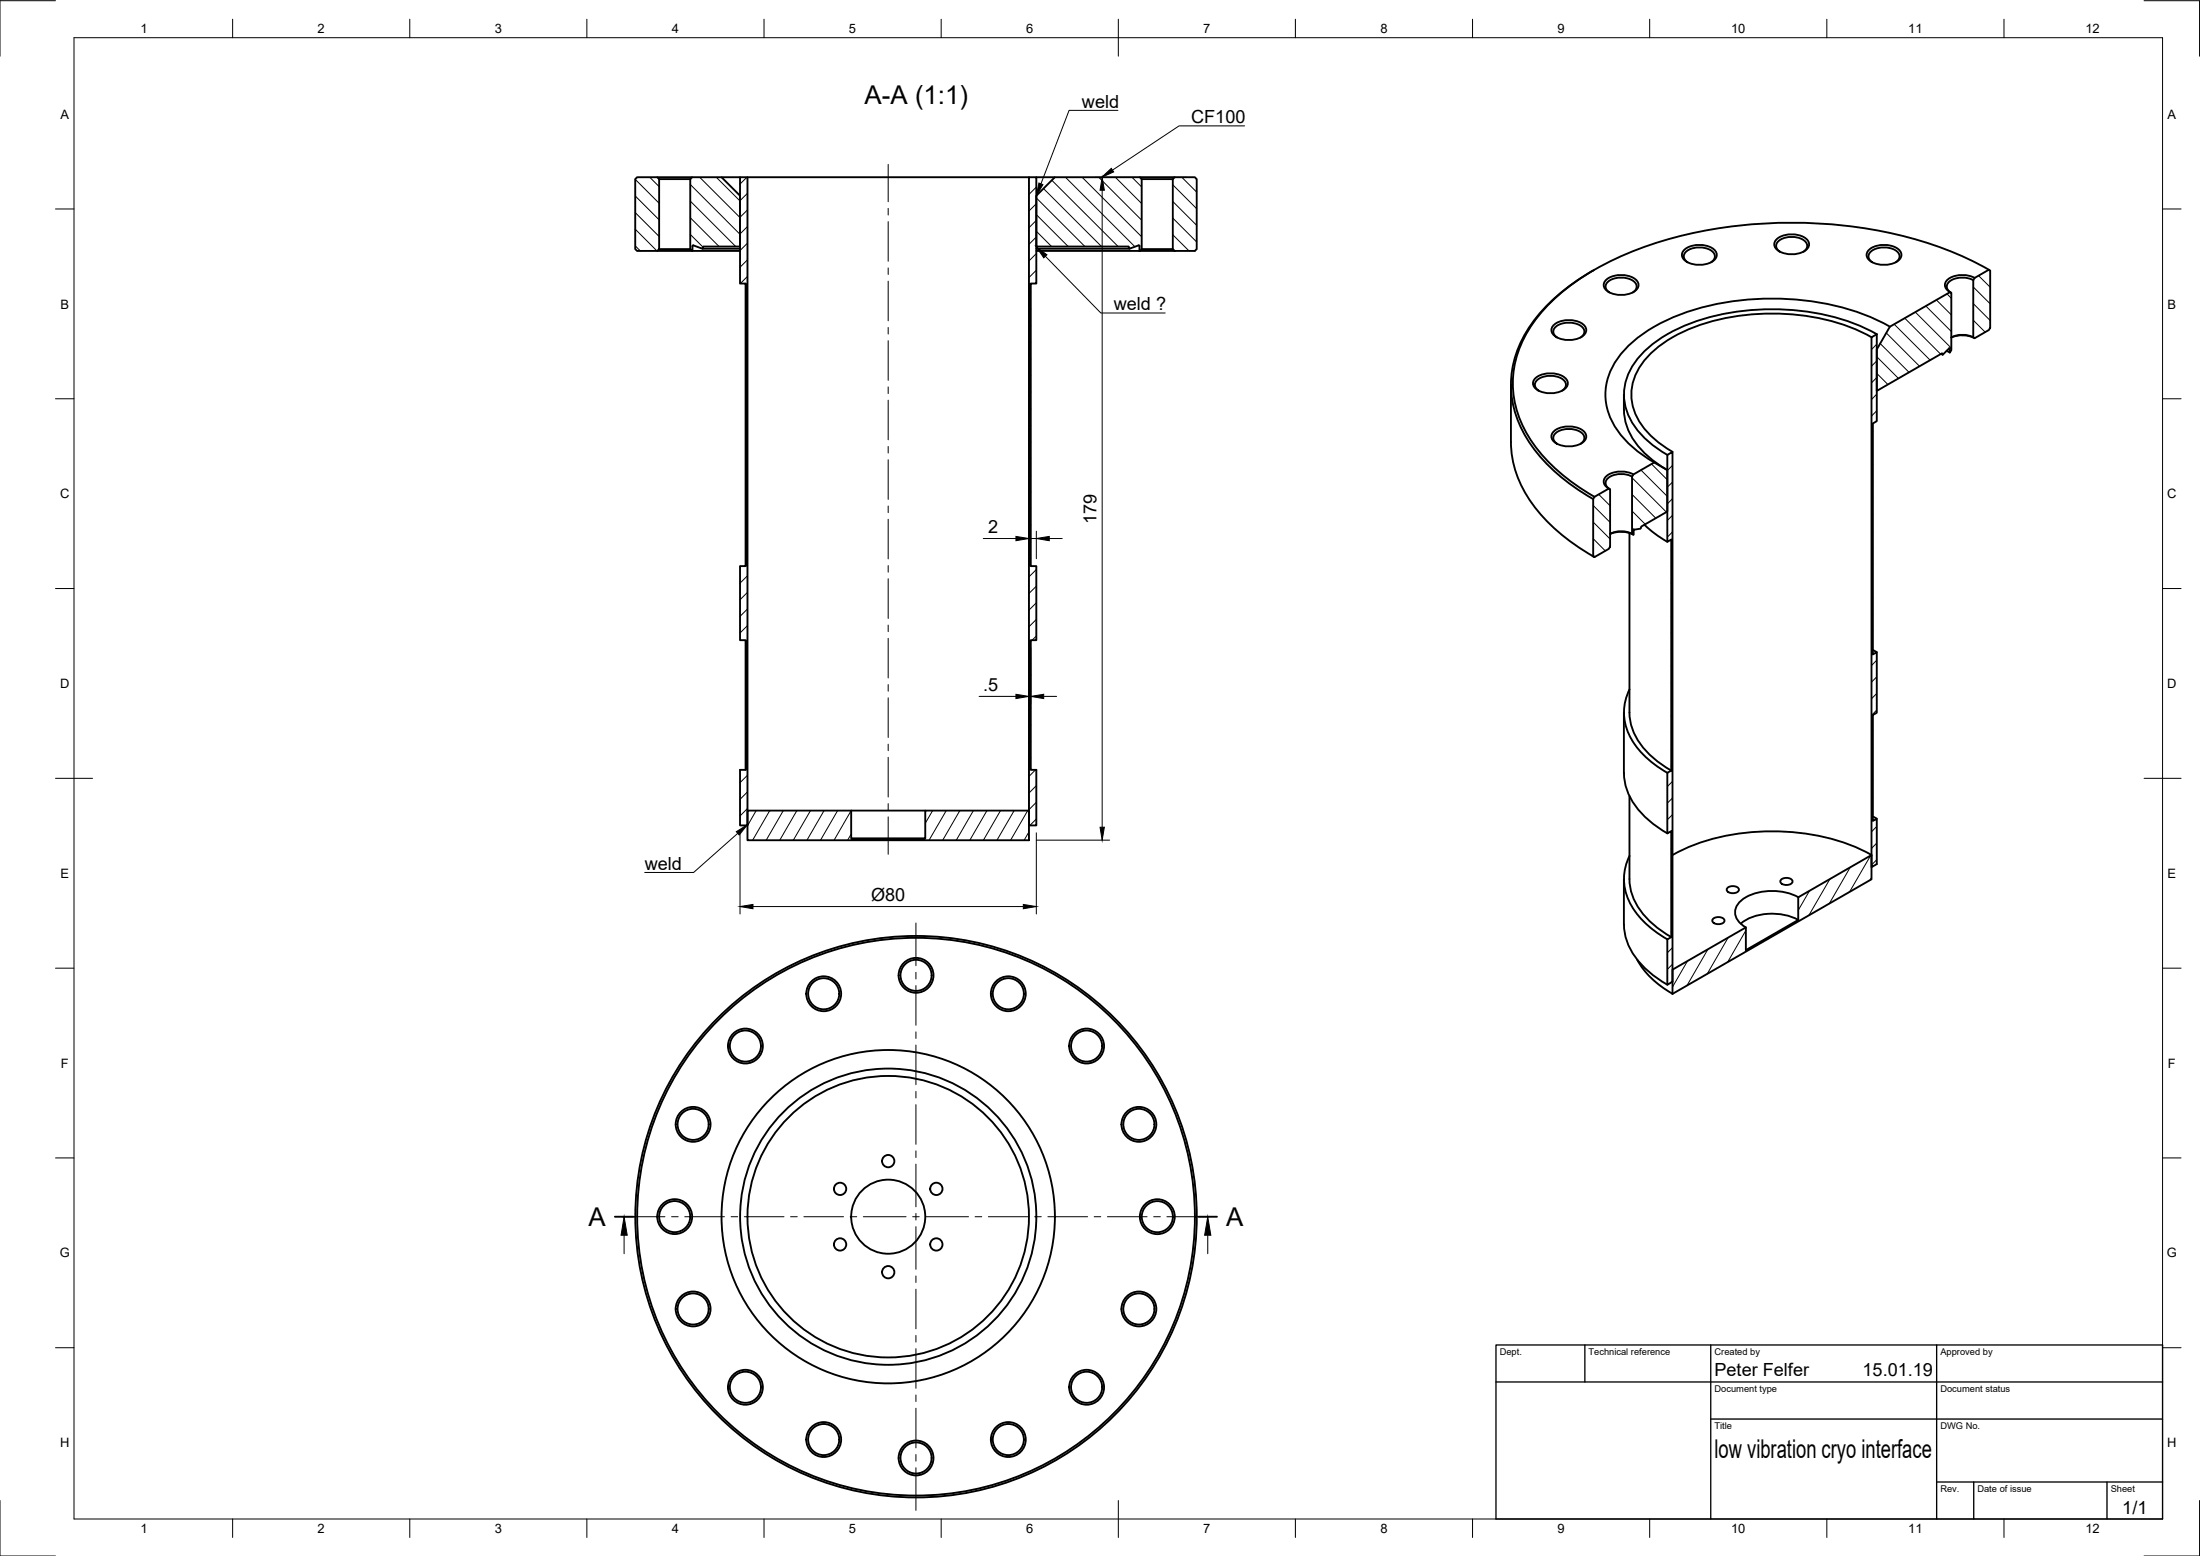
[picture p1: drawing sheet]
<svg xmlns="http://www.w3.org/2000/svg" width="594mm" height="420mm" viewBox="0 0 594 420" stroke-linecap="round" stroke-linejoin="round" font-family="sans-serif">
<!-- layer: Visible -->
<g fill="none" stroke="#000" stroke-width=".51">
<path d="M171.5 48.4l.5-.5h5.5l.5 .5v18.9l-.5 .5h-5.5l-.5-.5zM177.5 47.9h9.4M178 48.4h8.4M194.8 47.9h5M199.8 47.9h2v175h-2v-15h1.5v-35h-1.5v-20h1.5v-76.3h-1.5zM201.8 47.9h76.1M277.9 47.9h1.9v28.7h-1.5v76.3h1.5v20h-1.5v35h1.5v15h-1.9zM279.8 47.9h5M307.8 47.9h9.4M308.3 48.4h8.4M316.7 48.4l.5-.5h5.4l.6 .5v18.9l-.6 .5h-5.4l-.5-.5zM177.5 67.8h9.4"/>
<path d="M178 67.3h8.4M187 66.5l.3-.2 2.4 .9 .2-.6h9.9v-13.7l-5-5h-7.9l-.5 .5v18.9M187 66.5v1.3l-.6-.5M187 67.8h12.8M189.7 67.2h10.1M279.8 67.2h25.2M279.8 67.8h27.9M307.7 66.5l.1 1.3M307.7 66.5l-.3-.2-2.4 .9-.2-.6h-25v-13.7l5-5h23l.5 .5v18.9l-.5 .5M307.8 67.8h9.4M308.3 67.3h8.4M430 73.1a45.6 45.6 0 0 0-19.6 19.8 26.8 26.8 0 0 0 3.2 27.5 51.4 51.4 0 0 0 16.6 14.4"/>
<path d="M430.4 73l-.4 .2M433.8 75.5a6.7 6.7 0 0 1 8.3 .4 1.96 1.96 0 0 1-1 3 6.8 6.8 0 0 1-7.7-.9 1.75 1.75 0 0 1 .4-2.5zM434.6 79a1.79 1.79 0 0 1-1-1.8 1.79 1.79 0 0 1 1.2-1.6 5.9 5.9 0 0 1 6.9 .9 1.68 1.68 0 0 1-.8 2.5M454.9 67.3a6.7 6.7 0 0 1 8.3 .5 1.96 1.96 0 0 1-1 2.9 6.8 6.8 0 0 1-7.7-.9 1.75 1.75 0 0 1 .4-2.5zM455.7 70.8a1.79 1.79 0 0 1-1-1.7 1.79 1.79 0 0 1 1.3-1.6 5.9 5.9 0 0 1 6.8 .9 1.68 1.68 0 0 1-.8 2.4M479.9 64.5a6.7 6.7 0 0 1 8.3 .5 1.96 1.96 0 0 1-1.1 2.9 6.8 6.8 0 0 1-7.6-.9 1.75 1.75 0 0 1 .4-2.5zM480.7 68a1.79 1.79 0 0 1-1.1-1.8 1.79 1.79 0 0 1 1.3-1.6 5.9 5.9 0 0 1 6.8 .9 1.68 1.68 0 0 1-.7 2.5M504.8 67.3a6.7 6.7 0 0 1 8.3 .5 1.96 1.96 0 0 1-1 2.9 6.8 6.8 0 0 1-7.7-.9 1.75 1.75 0 0 1 .4-2.5zM505.6 70.8a1.79 1.79 0 0 1-1-1.7 1.79 1.79 0 0 1 1.2-1.6 5.9 5.9 0 0 1 6.9 .9 1.68 1.68 0 0 1-.8 2.4M532.9 75.7a5.9 5.9 0 0 0-7 .9 1.73 1.73 0 0 0 1 2.5M533.2 75.1l3.9-2.3 .3 .2v15.5l-.3 .6-3.9 2.2-.4-.2v-15.4zM533.2 75a6.8 6.8 0 0 0-7.7 .9 1.96 1.96 0 0 0 1.1 3"/>
<path d="M537.1 72.8a105.6 105.6 0 0 0-48.5-12.6 114.4 114.4 0 0 0-54.3 10.6 51.1 51.1 0 0 0-22 19 26.7 26.7 0 0 0 1.7 30 51 51 0 0 0 16.6 14.4M419.7 87.6a6.7 6.7 0 0 1 8.3 .5 1.96 1.96 0 0 1-1 2.9 6.8 6.8 0 0 1-7.7-.9 1.75 1.75 0 0 1 .4-2.5zM420.5 91.1a1.79 1.79 0 0 1-1.1-1.7 1.79 1.79 0 0 1 1.3-1.6 5.9 5.9 0 0 1 6.9 .9 1.68 1.68 0 0 1-.8 2.4M505.4 91.1l1.4-.8v23.4l-1.1 .6v62.4l1.1-.6v16.4l-1.1 .6v28.6l1.1-.6v12.2l-1.4 .8zM505.4 91.1a58.3 58.3 0 0 0-35.7-5.8 46.1 46.1 0 0 0-21.9 8.4 16.6 16.6 0 0 0-7.3 13.6 17.1 17.1 0 0 0 7.3 12.1l3.9 2.6M506.8 90.3a60.7 60.7 0 0 0-35.9-6.4 50.3 50.3 0 0 0-24.5 8.9 18 18 0 0 0-7.9 13.7 16.8 16.8 0 0 0 6.2 12.4l3.5 2.7 2 1.2M510.3 88.2l16.3-9.3 .3 .2v15.4l-.3 .6-.2-1.1-1.8 1.8-.2-.4-17.6 10.2v-11.2zM510.4 88.2a67.8 67.8 0 0 0-37.6-7.4 57.8 57.8 0 0 0-30.3 10.2 20.7 20.7 0 0 0-9 14.7 18.4 18.4 0 0 0 7.2 14.9l3.8 2.9 2.2 1.4M524.2 95.5l.4 .3M525.7 94.7l.8 .5M532.9 91.1a6.5 6.5 0 0 0-6 0 7.5 7.5 0 0 1 6.3 .2M408 103.9v15.4a30.5 30.5 0 0 0 9.6 21.4l3.1 2.9 3.5 2.7 6 3.9"/>
<path d="M414.7 102a6.7 6.7 0 0 1 8.3 .5 1.96 1.96 0 0 1-1 2.9 6.8 6.8 0 0 1-7.7-.9 1.75 1.75 0 0 1 .4-2.5zM415.5 105.5a1.79 1.79 0 0 1-1-1.8 1.79 1.79 0 0 1 1.3-1.6 5.9 5.9 0 0 1 6.8 .9 1.68 1.68 0 0 1-.8 2.5M419.7 116.4a6.7 6.7 0 0 1 8.3 .4 1.96 1.96 0 0 1-1 3 6.8 6.8 0 0 1-7.7-.9 1.75 1.75 0 0 1 .4-2.5zM420.5 119.9a1.79 1.79 0 0 1-1.1-1.8 1.79 1.79 0 0 1 1.3-1.6 5.9 5.9 0 0 1 6.9 .9 1.68 1.68 0 0 1-.8 2.5M438.5 106.6a20.8 20.8 0 0 0 1 9.1 23.5 23.5 0 0 0 10.5 11.1M430.6 134.2l3.8-2.3 .4 .2v15.5l-.4 .6-3.8 2.2-.4-.2v-15.4zM440.7 128.7a5.9 5.9 0 0 0-6.9 .9 1.73 1.73 0 0 0 1 2.5M441.1 128.1a6.8 6.8 0 0 0-7.7 .9 1.96 1.96 0 0 0 1 2.9M446.7 124.9l-5.6 3.2-.4 .6v15.5l.4 .2v-1.1M446.7 124.9l3.5 2v11.2l-7 4.1-.2 .5-1.7 .3M450.2 122.9l1.4-.9v143.1l-1.4 .8v-12.2l1.1-.7v-28.6l-1.1 .6v-16.3l1.1-.6v-62.4l-1.1 .6zM430 150.1l.6 .3"/>
<path d="M434.8 144.2a7.5 7.5 0 0 1 6.3 .2M434.8 144.2a6.6 6.6 0 0 1 5.9 0M440 143.9v48.5a16.6 16.6 0 0 0 7.1 12.8l4.2 2.9M441.3 143l-.1 .3M444.1 141.7l2.5 2.2 3.6 2.4M505.7 175.5l1.1 .6M438.5 192.4v16.3a17.7 17.7 0 0 0 7.6 13.6l4.1 2.7M440 186.1a14.5 14.5 0 0 0 2.9 16.8 28.7 28.7 0 0 0 7.3 5.8M201.8 218.9h28v7.5h20.1v-7.5h28v8h-76.1zM229.8 218.9h20.1M440 215v22.4a16.6 16.6 0 0 0 7.1 12.8l4.2 2.8M438.5 237.4v12.2"/>
<path d="M440 231.1a14.5 14.5 0 0 0 2.9 16.7 28.7 28.7 0 0 0 7.3 5.8M451.7 230.9a58.3 58.3 0 0 1 35.6-5.8 50.1 50.1 0 0 1 18.1 5.8M466.4 239.8a2.16 2.16 0 0 1 3.2 .3 1.43 1.43 0 0 1-1.9 1.1 1.01 1.01 0 0 1-1.1-.3 1.01 1.01 0 0 1-.2-1.1zM480.9 237.6a2.16 2.16 0 0 1 3.1 .3 1.43 1.43 0 0 1-1.9 1.1 1.01 1.01 0 0 1-1-.3 1.01 1.01 0 0 1-.2-1.1zM505.7 220.5l1.1 .6M438.5 249.6a17.7 17.7 0 0 0 7.6 13.5l4.1 2.8M442.1 259.2a23.8 23.8 0 0 0 9.6 9.2M462.5 248.2a2.16 2.16 0 0 1 3.2 .2 1.43 1.43 0 0 1-1.9 1.1 1.01 1.01 0 0 1-1.1-.2 1.01 1.01 0 0 1-.2-1.1zM485.6 242.3a15.3 15.3 0 0 0-15.1 .6 4 4 0 0 0 0 6.9l1 .6M485.6 248.4a15 15 0 0 0-15.5 1M451.6 261.8l19.8-11.4v6.2l14.2-8.2v-6.1l19.8-11.4v6.5l-53.8 31z"/>
<circle cx="222.4" cy="268.3" r="4.2"/>
<circle cx="222.4" cy="268.3" r="4.7"/>
<circle cx="247.4" cy="263.4" r="4.2"/>
<circle cx="247.4" cy="263.4" r="4.7"/>
<circle cx="272.3" cy="268.3" r="4.2"/>
<circle cx="272.3" cy="268.3" r="4.7"/>
<circle cx="201.3" cy="282.5" r="4.2"/>
<circle cx="201.3" cy="282.5" r="4.7"/>
<circle cx="293.4" cy="282.5" r="4.2"/>
<circle cx="293.4" cy="282.5" r="4.7"/>
<circle cx="187.2" cy="303.6" r="4.2"/>
<circle cx="187.2" cy="303.6" r="4.7"/>
<circle cx="239.9" cy="313.5" r="1.66"/>
<circle cx="307.5" cy="303.6" r="4.2"/>
<circle cx="307.5" cy="303.6" r="4.7"/>
<circle cx="182.2" cy="328.5" r="4.2"/>
<circle cx="182.2" cy="328.5" r="4.7"/>
<circle cx="226.9" cy="336" r="1.66"/>
<circle cx="226.9" cy="321" r="1.66"/>
<circle cx="239.8" cy="328.5" r="45"/>
<circle cx="239.8" cy="328.5" r="40"/>
<circle cx="239.9" cy="328.5" r="10"/>
<circle cx="239.9" cy="328.5" r="38"/>
<circle cx="247.4" cy="328.5" r="75.3"/>
<circle cx="247.4" cy="328.5" r="75.8"/>
<circle cx="252.8" cy="336" r="1.66"/>
<circle cx="252.8" cy="321" r="1.66"/>
<circle cx="312.5" cy="328.5" r="4.2"/>
<circle cx="312.5" cy="328.5" r="4.7"/>
<circle cx="187.2" cy="353.5" r="4.2"/>
<circle cx="187.2" cy="353.5" r="4.7"/>
<circle cx="239.9" cy="343.5" r="1.66"/>
<circle cx="307.5" cy="353.5" r="4.2"/>
<circle cx="307.5" cy="353.5" r="4.7"/>
<circle cx="201.3" cy="374.6" r="4.2"/>
<circle cx="201.3" cy="374.6" r="4.7"/>
<circle cx="293.4" cy="374.6" r="4.2"/>
<circle cx="293.4" cy="374.6" r="4.7"/>
<circle cx="222.4" cy="388.7" r="4.2"/>
<circle cx="222.4" cy="388.7" r="4.7"/>
<circle cx="247.4" cy="393.7" r="4.2"/>
<circle cx="247.4" cy="393.7" r="4.7"/>
<circle cx="272.3" cy="388.7" r="4.2"/>
<circle cx="272.3" cy="388.7" r="4.7"/>
</g>
<!-- layer: Visible Narrow -->
<path d="M526.4 94l.1 .1" fill="none" stroke="#000" stroke-width=".27"/>
<!-- layer: TitleBlock -->
<path d="M404 363.2h180v47h-180zM404 373.2h180M428 363.2v10M462 363.2v47M523 363.2v47M462 383.2h122M523 400.2h61M533 400.2v10M569 400.2v10" fill="none" stroke="#000" stroke-width=".36"/>
<!-- layer: Smart Centers -->
<g fill="none" stroke="#000" stroke-width=".27">
<path d="M239.8 44.4v10.1M239.8 56.3v1.8M239.8 59.8v10.7M239.8 72.3v1.8M239.8 75.9v10.7M239.8 88.4v1.8M239.8 92v10.7M239.8 104.5v1.8M239.8 108.1v10.7M239.8 120.6v1.7M239.8 124.1v10.8M239.8 136.6v1.8"/>
<path d="M239.8 140.2v10.7M239.8 152.7v1.8M239.8 156.3v10.7M239.8 168.8v1.8M239.8 172.4v10.7M239.8 184.8v1.8M239.8 188.4v10.7M239.8 200.9v1.8M239.8 204.5v10.7M239.8 217v1.8M239.8 220.6v10.1M247.3 249.2v11.6"/>
<path d="M247.3 262.6v1.8M247.3 266.1v10.7M247.3 278.6v1.8M247.3 282.2v10.7M247.3 294.7v1.8M247.3 298.3v10.7M247.3 310.8v1.8M247.3 314.3v11.6M168 328.5h11.6M181.4 328.5h1.7M184.9 328.5h10.7M197.4 328.5h1.8"/>
<path d="M201 328.5h10.7M213.5 328.5h1.8M217.1 328.5h10.7M229.6 328.5h1.8M233.1 328.5h11.6M246.4 328.5h1.8M247.3 327.7v1.7M247.3 331.2v11.6M250 328.5h11.5M263.3 328.5h1.8M266.9 328.5h10.7M279.4 328.5h1.8"/>
<path d="M283 328.5h10.7M295.5 328.5h1.7M299 328.5h10.8M311.5 328.5h1.8M315.1 328.5h11.5M247.3 344.5v1.8M247.3 348.1v10.7M247.3 360.6v1.8M247.3 364.2v10.7M247.3 376.7v1.8M247.3 380.3v10.7M247.3 392.7v1.8"/>
<path d="M247.3 396.3v11.5"/>
</g>
<!-- layer: Section Lines -->
<path d="M166 328.5h5M323.6 328.5h5" fill="none" stroke="#000" stroke-width=".51"/>
<path d="M168.5 333.5v5M326.1 333.5v5" fill="none" stroke="#000" stroke-width=".27"/>
<path d="M168.5 328.5l.9 5h-1.7zM326.1 328.5l.9 5h-1.7z" fill="#000" stroke="#000" stroke-width=".27"/>
<!-- layer: Border -->
<g fill="none" stroke="#000" stroke-width=".27">
<path d="M15 .2h-15v15M20 10.2h564v400h-564zM62.8 5.2v5M110.7 5.2v5M158.5 5.2v5M206.3 5.2v5M254.1 5.2v5M302 5.2v10M349.8 5.2v5M397.6 5.2v5M445.5 5.2v5M493.3 5.2v5"/>
<path d="M541.1 5.2v5M579 .2h15v15M15 56.4h5M584 56.4h5M15 107.7h5M584 107.7h5M15 158.9h5M584 158.9h5M15 210.2h10M579 210.2h10M15 261.4h5M584 261.4h5"/>
<path d="M15 312.7h5M584 312.7h5M15 363.9h5M584 363.9h5M0 405.2v15h15M62.8 410.2v5M110.7 410.2v5M158.5 410.2v5M206.3 410.2v5M254.1 410.2v5M302 405.2v10M349.8 410.2v5"/>
<path d="M397.6 410.2v5M445.5 410.2v5M493.3 410.2v5M541.1 410.2v5M594 405.2v15h-15"/>
</g>
<!-- layer: Leaders -->
<path d="M280.5 49.4l1.1 .4-1.8 3.1zM297.5 47.9l2.6-2.4 .6 .9zM279.8 66.7l2.9 2.1-.8 .8zM198.8 224.6l3-1.9-2.2 2.8z" fill="#000" stroke="#000" stroke-width=".27"/>
<path d="M301.9 29.8h-13.2l-7.6 19.8M336.1 34h-17.7l-18 11.9M282.3 69.2l15 15.3h17.3M199.2 225l-11.9 10.6h-13.2" fill="none" stroke="#000" stroke-width=".27"/>
<!-- layer: FD_Dimensions -->
<g fill="none" stroke="#000" stroke-width=".27">
<path d="M295.6 47.9h25M297.6 51.4v172M265.5 145.4h8.8M277.8 143.4v.5M277.8 145.4h2M279.8 143.4v7.5M283.3 145.4h3.5M278.3 174.9v15.2M264.4 188h9.9M277.8 186.1v34.8M277.8 188h.5M281.8 188h3.5"/>
<path d="M199.8 224.9v21.9M279.8 224.9v21.9M279.8 226.9h19.8M203.3 244.8h73"/>
</g>
<path d="M297.6 47.9l.6 3.5h-1.1zM274.3 144.8l3.5 .6-3.5 .6zM279.8 145.4l3.5-.6v1.2zM274.3 187.5l3.5 .5-3.5 .6zM278.3 188l3.5-.5v1.1zM297.1 223.4h1.1l-.6 3.5zM199.8 244.8l3.5-.6v1.2zM276.3 244.2l3.5 .6-3.5 .6z" fill="#000" stroke="#000" stroke-width=".27"/>
<!-- layer: Hatching -->
<g fill="none" stroke="#000" stroke-width=".27">
<path d="M171.5 48.4l6.5 6.5M171.5 52.9l6.5 6.5M171.5 57.4l6.5 6.5M175.5 47.9l2.5 2.5M186.4 49.8l13.4 13.5M186.4 54.3l12.3 12.3M186.4 58.8l7.8 7.8M189 47.9l10.8 10.9M193.4 47.9l6.4 6.4M201.7 47.9l-1.9 1.8M201.8 52.2l-2 2M201.8 56.7l-2 2"/>
<path d="M278 47.9l-.2 .1M279.8 53.4l13.2 13.2M279.8 58l8.7 8.6M279.8 50.5l-2 2M279.8 55l-2 2M279.8 59.5l-2 2M281.8 50.9l15.7 15.7M284 48.7l17.9 17.9M287.7 47.9l18.8 18.7M292.2 47.9l16.1 16M296.7 47.9l11.6 11.6M301.2 47.9l7.1 7.1"/>
<path d="M305.7 47.9l2.6 2.6M316.7 49.9l6.4 6.4M316.7 54.4l6.4 6.4M316.7 58.9l6.4 6.4M319.2 47.9l3.9 4M171.5 61.9l5.9 5.9M171.5 66.4l1.4 1.4M186.4 63.3l3.4 3.4M201.8 61.2l-2 2M201.8 65.7l-2 1.9M201.8 70.1l-2 2.1M201.8 74.6l-1.9 2"/>
<path d="M201.8 79.1l-.5 .5M278.3 79l-.5 .5M279.8 62.4l4.2 4.2M279.8 64l-2 2M279.8 68.5l-2 2M279.8 73l-2 2M316.7 63.4l4.4 4.4M525.8 79.4l1.1 1.1M532.8 77.5l4.6 4.5M534.3 74.4l3.1 3.2M537.4 73v.1M201.8 83.6l-.5 .5"/>
<path d="M201.8 88.1l-.5 .5M201.8 92.6l-.5 .5M201.8 97.1l-.5 .5M278.3 83.5l-.5 .4M278.3 87.9l-.5 .5M278.3 92.4l-.5 .5M278.3 96.9l-.5 .5M506.8 96.3l5.9 5.9M506.8 92.9l-1.4 1.5M506.8 97.5l-1.4 1.3M507.7 92.8l7.8 7.7M509.4 89.9l9 9"/>
<path d="M511.5 87.6l9.7 9.7M514.3 85.9l9.7 9.7M517.2 84.3l9.7 9.7M520 82.6l6.9 6.9M522.9 81l4 4M532.8 82l4.6 4.6M532.8 86.5l3.3 3.2M532.8 91l.4 .3M201.8 101.6l-.5 .5M201.8 106.1l-.5 .5M201.8 110.6l-.5 .5M201.8 115l-.5 .5"/>
<path d="M201.8 119.5l-.5 .5M278.3 101.4l-.5 .5M278.3 105.9l-.5 .5M278.3 110.4l-.5 .5M278.3 114.9l-.5 .5M278.3 119.4l-.5 .5M505.7 116.5l-.3 .3M506.8 100.8l3 3M506.8 105.3l.2 .2M506.8 101.9l-1.4 1.5M506.8 106.4l-1.4 1.4M506.8 110.9l-1.4 1.4"/>
<path d="M201.8 124l-.5 .5M201.8 128.5l-.5 .5M201.8 133l-.5 .5M201.8 137.5l-.5 .5M278.3 123.9l-.5 .5M278.3 128.4l-.5 .4M278.3 132.8l-.5 .6M278.3 137.3l-.5 .5M430.2 136.5l4.6 4.6M431.7 133.5l3.1 3.1M440.7 129l9.3 9.3M440.7 133.5l6.4 6.4"/>
<path d="M440.7 138l3.6 3.6M443.1 126.9l7.1 7.1M446 125.3l4.2 4.3M451.7 125.6l-1.5 1.5M451.7 130.2l-1.5 1.4M451.7 134.6l-1.5 1.5M451.7 139.1l-1.5 1.4M505.7 120.9l-.3 .4M505.7 125.4l-.3 .4M505.7 129.9l-.3 .4M505.7 134.4l-.3 .4M505.7 138.9l-.3 .4"/>
<path d="M199.9 152.9l-.1 .1M201.8 142l-.5 .5M201.8 146.5l-.5 .5M201.8 151l-.5 .5M201.8 155.5l-2 2M201.8 160l-2 1.9M278.3 141.8l-.5 .5M278.3 146.3l-.5 .5M278.3 150.8l-.5 .5M279.8 153.8l-2 2M279.8 158.3l-2 2M430.2 141l4.6 4.5"/>
<path d="M430.2 145.5l3.3 3.3M430.2 150l.5 .4M440.7 142.5l.6 .5M451.7 143.6l-1.5 1.4M451.7 148.1l-.4 .4M451.7 152.6l-.4 .4M451.7 157.1l-.4 .3M505.7 143.4l-.3 .4M505.7 147.9l-.3 .4M505.7 152.4l-.3 .3M505.7 156.9l-.3 .3M201.8 164.4l-2 2"/>
<path d="M201.8 168.9l-2 2M201.8 173.4l-.5 .5M201.8 177.9l-.5 .5M278.3 173.2l-.5 .6M278.3 177.7l-.5 .5M279.8 162.8l-2 2M279.8 167.3l-2 2M279.8 171.7l-1.1 1.2M451.7 161.6l-.4 .3M451.7 166.1l-.4 .3M451.7 170.6l-.4 .3M451.7 175l-.4 .4"/>
<path d="M451.7 179.5l-.4 .4M505.7 161.4l-.3 .3M505.7 165.9l-.3 .3M505.7 170.3l-.3 .4M505.7 174.8l-.3 .4M506.8 178.3l-1.4 1.4M201.8 182.4l-.5 .5M201.8 186.9l-.5 .5M201.8 191.4l-.5 .5M201.8 195.9l-.5 .5M278.3 182.2l-.5 .5M278.3 186.7l-.5 .5"/>
<path d="M278.3 191.2l-.5 .5M278.3 195.7l-.5 .5M451.7 184l-.4 .4M451.7 188.5l-.4 .4M451.7 193l-.4 .4M451.7 197.5l-.4 .3M505.7 197.3l-.3 .3M506.8 182.8l-1.4 1.4M506.8 187.2l-1.4 1.5M506.8 191.7l-1.4 1.4M201.8 200.4l-.5 .5M201.8 204.9l-.5 .5"/>
<path d="M201.8 209.3l-2 2M201.8 213.8l-2 2M201.8 218.3l-2 2M204.2 218.9l-2.4 4M207.9 218.9l-4.7 8M211.5 218.9l-4.6 8M215.2 218.9l-4.6 8M218.9 218.9l-4.7 8M222.5 218.9l-4.6 8M226.2 218.9l-4.6 8M229.8 218.9l-4.6 8M251.8 218.9l-2 3.5"/>
<path d="M255.5 218.9l-4.6 8M259.2 218.9l-4.6 8M262.8 218.9l-4.6 8M266.5 218.9l-4.6 8M270.2 218.9l-4.6 8M273.9 218.9l-4.7 8M277.5 218.9l-4.6 8M278.3 200.2l-.5 .5M278.3 204.7l-.5 .5M279.6 207.9l-1.8 1.8M279.8 212.2l-2 2M279.8 216.6l-2 2.1"/>
<path d="M451.7 202l-.4 .3M451.7 206.5l-.4 .3M451.7 211l-1.5 1.4M451.7 215.5l-1.5 1.4M451.7 219.9l-1.5 1.5M505.7 201.8l-.3 .3M505.7 206.3l-.3 .3M505.7 210.8l-.3 .3M505.7 215.2l-.3 .4M505.7 219.7l-.3 .4M201.8 222.8v.1M229.8 225.3l-.9 1.6"/>
<path d="M232.9 226.4l-.3 .5M236.5 226.4l-.3 .5M240.2 226.4l-.3 .5M243.9 226.4l-.3 .5M247.5 226.4l-.3 .5M277.8 224.7l-1.2 2.2M279.8 221.1l-1.7 1.8M451.7 224.4l-.4 .4M451.7 228.9l-.4 .4M451.7 233.4l-.4 .4M451.7 237.9l-.4 .4M494.1 237.4l-5.6 9.8"/>
<path d="M499.6 234.2l-5.6 9.8M505.1 231l-5.7 9.8M505.4 236.9l-.4 .8M506.8 223.2l-1.4 1.4M506.8 227.6l-1.4 1.5M506.8 232.1l-1.4 1.5M451.7 242.4l-.4 .3M451.7 246.9l-.4 .3M451.7 251.4l-.4 .3M451.7 255.9l-1.5 1.4M455.7 259.5l-4 7M461.2 256.3l-5.7 9.8"/>
<path d="M466.7 253.2l-5.7 9.8M471.4 251.2l-4.9 8.6M472.4 256l-.4 .6M477.8 252.9l-.3 .6M483.3 249.7l-.3 .6M488.6 240.5l-3 5.3M451.7 260.4l-1.5 1.4M451.7 264.8l-.7 .7"/>
</g>
<g font-size="7">
<text x="233.5" y="28.2">A-A (1:1)</text>
<text x="158.9" y="331">A</text>
<text x="331.1" y="331">A</text>
<text x="463" y="393.7">low vibration cryo interface</text>
</g>
<g font-size="4.9">
<text x="292.2" y="29.1">weld</text>
<text x="321.6" y="33.3">CF100</text>
<text x="300.8" y="83.8">weld ?</text>
<text x="266.9" y="143.9">2</text>
<text x="296.1" y="141.6" transform="rotate(-90 296.1 141.6)">179</text>
<text x="265.5" y="186.5">.5</text>
<text x="174.1" y="234.9">weld</text>
<text x="235.2" y="243.2">Ø80</text>
<text x="463" y="371.7">Peter Felfer</text>
<text x="503" y="371.7">15.01.19</text>
<text x="573.1" y="408.8">1/1</text>
</g>
<g font-size="3.5">
<text x="37.9" y="8.9">1</text>
<text x="85.8" y="8.9">2</text>
<text x="133.6" y="8.9">3</text>
<text x="181.4" y="8.9">4</text>
<text x="229.3" y="8.9">5</text>
<text x="277.1" y="8.9">6</text>
<text x="324.9" y="8.9">7</text>
<text x="372.7" y="8.9">8</text>
<text x="420.6" y="8.9">9</text>
<text x="467.4" y="8.9">10</text>
<text x="515.3" y="8.9">11</text>
<text x="563.1" y="8.9">12</text>
<text x="16.3" y="32">A</text>
<text x="585.3" y="32">A</text>
<text x="16.3" y="83.3">B</text>
<text x="585.3" y="83.3">B</text>
<text x="16.2" y="134.6">C</text>
<text x="585.2" y="134.6">C</text>
<text x="16.2" y="185.8">D</text>
<text x="585.2" y="185.8">D</text>
<text x="16.3" y="237">E</text>
<text x="585.3" y="237">E</text>
<text x="16.4" y="288.3">F</text>
<text x="585.4" y="288.3">F</text>
<text x="16.1" y="339.6">G</text>
<text x="585.1" y="339.6">G</text>
<text x="16.2" y="390.8">H</text>
<text x="585.2" y="390.8">H</text>
<text x="37.9" y="413.9">1</text>
<text x="85.8" y="413.9">2</text>
<text x="133.6" y="413.9">3</text>
<text x="181.4" y="413.9">4</text>
<text x="229.3" y="413.9">5</text>
<text x="277.1" y="413.9">6</text>
<text x="324.9" y="413.9">7</text>
<text x="372.7" y="413.9">8</text>
<text x="420.6" y="413.9">9</text>
<text x="467.4" y="413.9">10</text>
<text x="515.3" y="413.9">11</text>
<text x="563.1" y="413.9">12</text>
</g>
<g font-size="2.5">
<text x="405" y="366">Dept.</text>
<text x="429" y="366">Technical reference</text>
<text x="463" y="366">Created by</text>
<text x="524" y="366">Approved by</text>
<text x="463" y="376">Document type</text>
<text x="524" y="376">Document status</text>
<text x="463" y="386">Title</text>
<text x="524" y="386">DWG No.</text>
<text x="524" y="403">Rev.</text>
<text x="534" y="403">Date of issue</text>
<text x="570" y="403">Sheet</text>
</g>
</svg>
